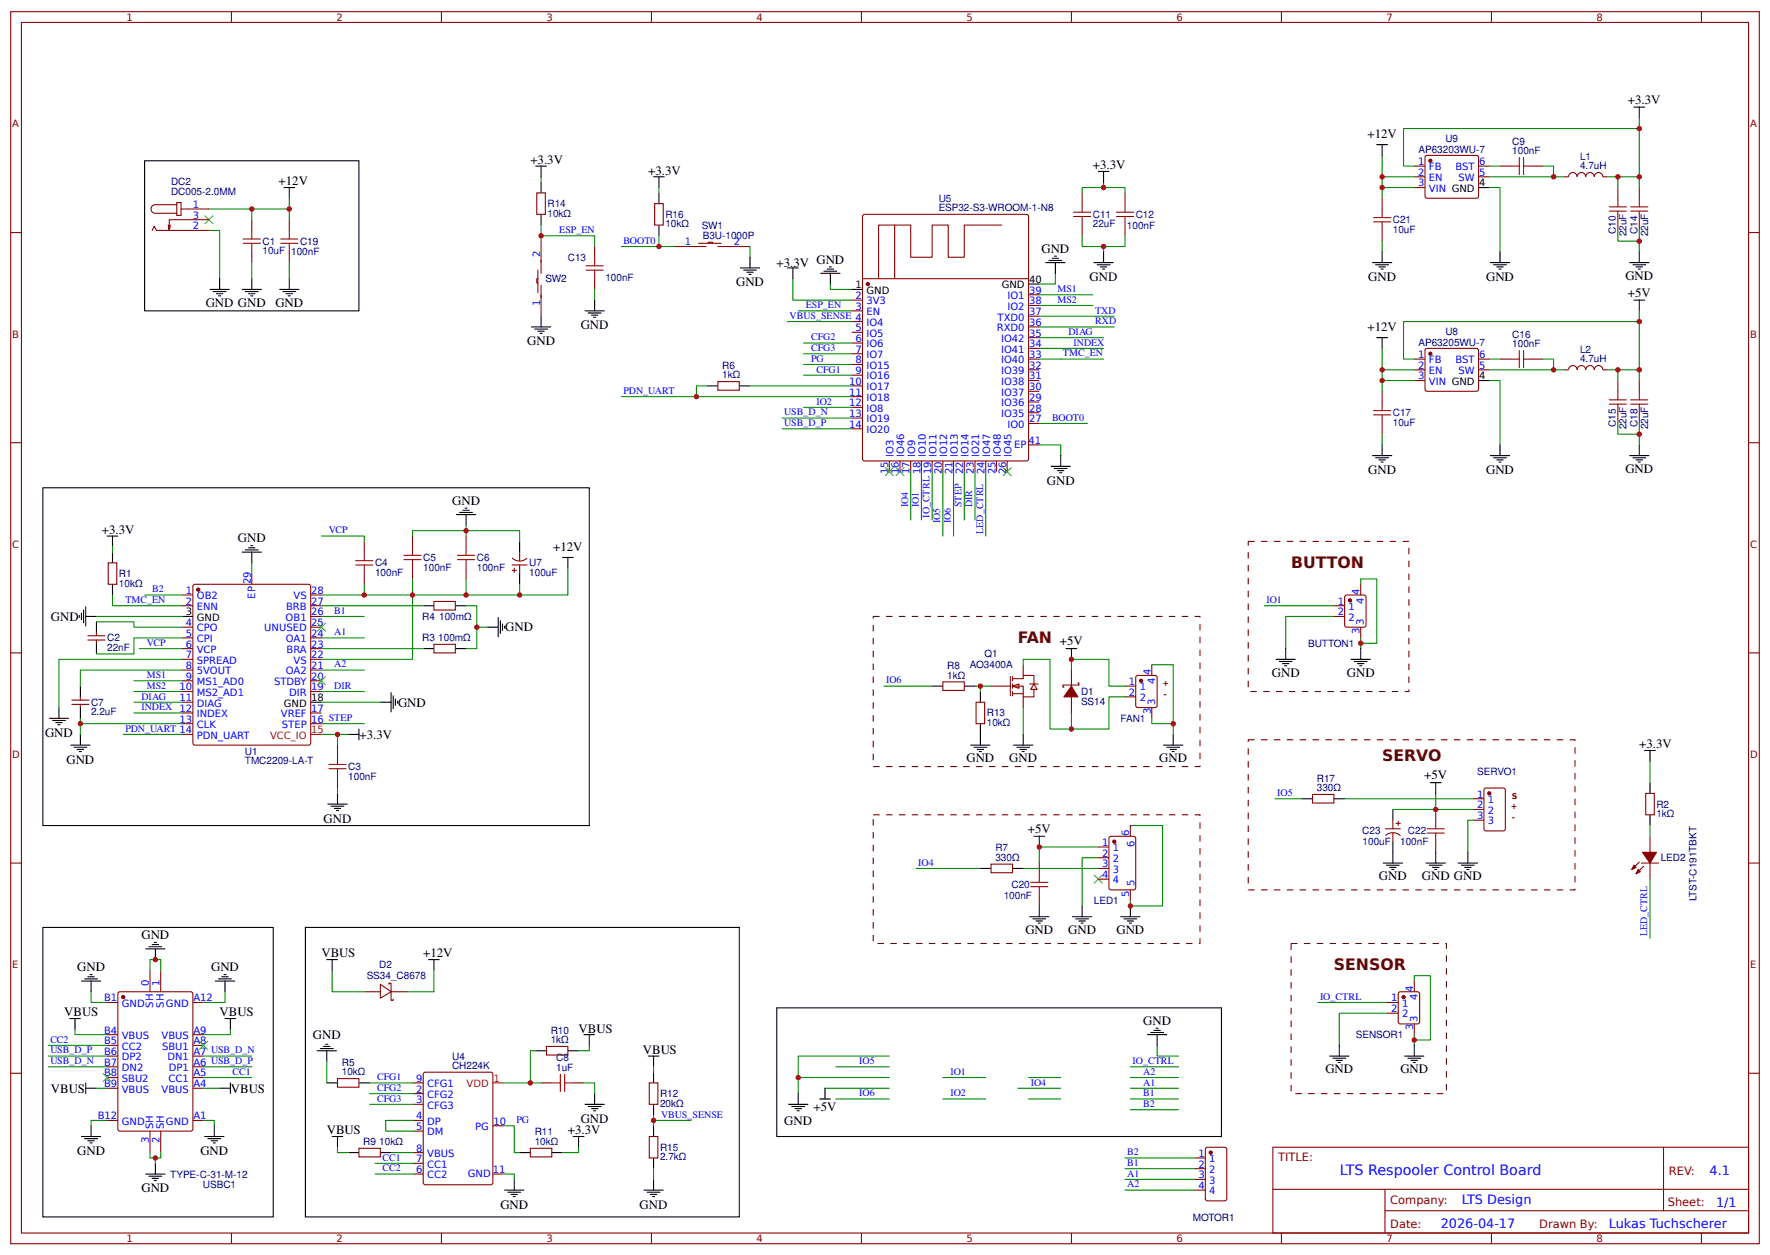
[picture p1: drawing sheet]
<svg xmlns="http://www.w3.org/2000/svg" width="437mm" height="310mm" viewBox="0 0 437 310" stroke-linecap="round" stroke-linejoin="round" font-family="sans-serif">
<g fill="none" stroke="#800" stroke-width=".26">
<path d="M2.6 2.9h431.8v304h-431.8zM5.3 5.5h426.5v298.7h-426.5zM57.1 2.9v2.6M109 2.9v2.6M160.9 2.9v2.6M212.7 2.9v2.6M264.6 2.9v2.6M316.4 2.9v2.6M368.3 2.9v2.6M420.2 2.9v2.6M352 38.6l.4-.3 12.5 .1 .2 .5v9.8l-.5 .2-12.4-.1-.3-.4zM2.6 57.4h2.7"/>
<path d="M37.6 56.9l.5-1.1 .5 1.1h13M42.1 55.5l-.3 1.4M43.7 50h1v3.2h-1zM43.7 50.5h-5.3a1.06 1.06 0 0 0-1.1 1.1 1.06 1.06 0 0 0 1.1 1h5.3M44.7 51.6h6.9M51.6 54.2h-9.8v2.7l-.3-1.4M62.2 54.2v2.7M71.4 54.2v2.7M132.6 47.6h2.1v5.3h-2.1zM133.6 59.5v7.9M161.7 50.2h2.1v5.3h-2.1zM213.1 53.2l.4-.3h40l.4 .3 .1 60-.3 .5h-40.2l-.4-.2z"/>
<path d="M220.9 55.5v13.3M247.4 55.5h-9.3v8h-3.9v-8h-4v8h-5.3v-8h-7.9v13.3M267.2 47.6v2.6M267.2 55.5v2.7M277.8 47.6v2.6M277.8 55.5v2.7M341.3 48.9v2.7M341.3 56.9v2.6M349.2 41h2.7M349.2 43.6h2.7M349.2 46.3h2.7M365.1 41h2.7"/>
<path d="M365.1 43.6h2.7M370.4 41h2.7M378.4 41h2.6M386.3 43.6h1a1.06 1.06 0 0 1 1.1-1 1.06 1.06 0 0 1 1.1 1 1.06 1.06 0 0 1 1-1 1.06 1.06 0 0 1 1.1 1 1.06 1.06 0 0 1 1-1 1.06 1.06 0 0 1 1.1 1 1.06 1.06 0 0 1 1.1-1 1.06 1.06 0 0 1 1 1h1.1M399.5 46.3v2.6M399.5 54.2v2.7M404.8 46.3v2.6M404.8 54.2v2.7M431.8 57.4h2.6M62.2 62.2v2.6M71.4 62.2v2.6M132.8 68.8h-.2v1h.2"/>
<path d="M132.8 66.6v5.6M133.6 70.4v7.6M146.8 60.8v2.7M146.8 68.8v2.6M166.7 60.8h7.7M172.5 60h5.6M174.9 60v-.2h1v.2M177.3 60.8h7.9M210.3 74.1h2.7M210.3 76.7h2.7M210.3 79.3h2.7M213 68.8h41"/>
<path d="M254 78h2.6M254 75.4h2.6M254 72.7h2.6M177.3 94.2h5.3v2.1h-5.3zM210.3 82h2.7M210.3 84.6h2.7M210.3 87.3h2.7M210.3 89.9h2.7M210.3 92.6h2.7M210.3 95.2h2.7M210.3 97.9h2.7M254 99.2h2.6"/>
<path d="M254 96.5h2.6M254 93.9h2.6M254 91.3h2.6M254 88.6h2.6M254 86h2.6M254 83.3h2.6M254 80.7h2.6M341.3 96.5v2.7M349.2 93.9h2.7M349.2 91.3h2.7M349.2 88.6h2.7M352 86.2l.4-.2h12.5l.2 .5v9.8l-.5 .2h-12.4l-.3-.5z"/>
<path d="M365.1 91.3h2.7M365.1 88.6h2.7M370.4 88.6h2.7M378.4 88.6h2.6M386.3 91.3l1-.1a1.06 1.06 0 0 1 1.1-1 1.06 1.06 0 0 1 1.1 1.1 1.06 1.06 0 0 1 1-1.1 1.06 1.06 0 0 1 1.1 1.1 1.06 1.06 0 0 1 1-1.1 1.06 1.06 0 0 1 1.1 1.1 1.06 1.06 0 0 1 1.1-1.1 1.06 1.06 0 0 1 1 1.1h1.1M399.5 93.9v2.6M404.8 93.9v2.6M2.6 109.2h2.7M210.3 100.5h2.7M210.3 103.2h2.7M210.3 105.8h2.7M219.6 113.7v2.7"/>
<path d="M222.2 113.7v2.7M224.9 113.7v2.7M227.5 113.7v2.7M230.2 113.7v2.7M232.8 113.7v2.7M235.5 113.7v2.7M238.1 113.7v2.7M240.8 113.7v2.7M243.4 113.7v2.7M246.1 113.7v2.7M248.7 113.7v2.7M254 104.5h2.6"/>
<path d="M254 101.8h2.6M254 109.8h2.6M341.3 104.5v2.6M399.5 101.8v2.7M404.8 101.8v2.7M431.8 109.2h2.6M26.7 138.9h2.1v5.3h-2.1zM90 133.6v2.6M101.9 132.3v2.6M115.1 132.3v2.6M126.5 137.7a2.65 2.65 0 0 0 3.6 0M126.5 139.4h3.7"/>
<path d="M128.3 136.2v2.2M128.3 139.4v2.1M21.7 157.9h4.2M21.7 156.9h4.2M23.8 156.1v.8M23.8 157.9v.8M45 146.8h2.6M45 149.5h2.6M45 154.8h2.6M45 157.4h2.6M47.9 144.2h28.3l.5 .2v38.9l-.2 .5-28.3 .1-.5-.3-.1-38.9zM62.2 141.5v2.7"/>
<path d="M76.7 146.8h2.7M76.7 149.5h2.7M76.7 154.8h2.7M76.7 157.4h2.7M76.7 152.1h2.7M90 141.5v2.7M101.9 140.2v2.6M107.2 159h5.2v2.1h-5.2zM107.2 148.4h5.2v2.1h-5.2zM115.1 140.2v2.6M126.5 140.7h1M127 140.2v1.1"/>
<path d="M2.6 161.1h2.7M17.7 173.8h4.3M17.7 172.7h4.3M19.8 172v.7M19.8 173.8v.8M45 160h2.6M45 162.7h2.6M45 165.3h2.6M45 168h2.6M45 170.6h2.6M45 173.3h2.6M45 175.9h2.6"/>
<path d="M45 178.6h2.6M76.7 160h2.7M76.7 162.7h2.7M76.7 165.3h2.7M76.7 168h2.7M76.7 170.6h2.7M76.7 175.9h2.7M76.7 178.6h2.7M232.8 168.2h5.3v2.2h-5.3zM241 173.3h2.2v5.3h-2.2zM264.6 165.3v4M264.6 172v3.9"/>
<path d="M266.2 168.5h.2v.5h-3.9v.6h.2M431.8 161.1h2.6M45 181.2h2.6M83.3 183.9v2.6M83.3 191.8v2.6M406.4 195.8h2.1v5.3h-2.1zM2.6 213h2.7M244.7 213.2h5.3v2.1h-5.3zM256.6 213v2.6M271.2 209h2.6M271.2 211.6h2.6M271.2 214.3h2.6"/>
<path d="M271.2 216.9h2.6M273.9 206.6l.5-.3h5.5l.5 .3 .1 12.4-.3 .5-5.8 .1-.5-.3zM279.1 203.7v2.6M279.1 219.6v2.6M404.8 212.7l-1.8 1.9M405.3 213h4.3M405.9 213.8l-1.9 1.8M407.5 206.3v4M407.5 213v3.9M431.8 213h2.6M37 239.4v5.3M39.7 239.4v5.3"/>
<path d="M256.6 220.9v2.6M26.5 247.4h2.6M26.5 255.3h2.6M26.5 257.9h2.6M29.2 245l.4-.3h17.5l.5 .3v33.6l-.2 .4-17.8 .1-.4-.3zM47.6 247.4h2.7M47.6 255.3h2.7M47.6 257.9h2.7M90 244.7h3.9M93.9 242.9l2.7 1.8-2.7 1.6zM96 242.9v-.3h.6v2.1M96.6 244.7v2.1h.5v-.2"/>
<path d="M96.6 244.7h3.9M134.9 258.2h5.3v2.1h-5.3zM342.6 247.4h2.7M342.6 250h2.7M345.4 245l.4-.3h4.2l.5 .3 .1 7.1-.3 .5-4.5 .1-.4-.3zM349.2 242.1v2.6M349.2 252.7v2.6M2.6 264.8h2.7M26.5 260.6h2.6M26.5 263.2h2.6M26.5 265.9h2.6M26.5 268.5h2.6"/>
<path d="M26.5 276.5h2.6M37 279.1v5.3M39.7 279.1v5.3M47.6 260.6h2.7M47.6 263.2h2.7M47.6 265.9h2.7M47.6 268.5h2.7M47.6 276.5h2.7M83.3 266.1h5.3v2.2h-5.3zM101.9 276.5h2.6M101.9 269.8h2.6M101.9 272.5h2.6"/>
<path d="M101.9 279.1h2.6M101.9 267.2h2.6M104.6 264.8l.4-.2h16.2l.4 .2 .1 27-.3 .5h-16.4l-.4-.2zM121.7 277.8h2.7M133.6 267.2h2.7M141.6 267.2h2.6M160.3 267.2h2.2v5.3h-2.2zM431.8 264.8h2.6M88.6 283.3h5.3v2.2h-5.3zM101.9 289.7h2.6M101.9 287h2.6M101.9 284.4h2.6"/>
<path d="M121.7 289.7h2.7M131 283.3h5.3v2.2h-5.3zM160.3 280.4h2.2v5.3h-2.2zM314.3 283.1h117.5v21.1h-117.5zM314.4 293.5h117.3M342 298.8h89.7M342 293.5v10.5M410.8 283.1v15.7M57.1 304.2v2.7M109 304.2v2.7M160.9 304.2v2.7M212.7 304.2v2.7"/>
<path d="M264.6 304.2v2.7M316.4 304.2v2.7M368.3 304.2v2.7M420.2 304.2v2.7"/>
</g>
<g fill="#800" stroke="#800" stroke-width=".26">
<path d="M404.5 214.6l.6 .5-1.1 .5z"/>
<path d="M403.5 213.5l.5 .5-1 .6z"/>
<path d="M405.6 210.3h3.4l-1.5 2.7z"/>
<path d="M264.6 169.3l1.6 2.7h-3.5z"/>
<circle cx="48.9" cy="145.5" r=".4"/>
<circle cx="214.3" cy="70.1" r=".4"/>
<circle cx="30.4" cy="246" r=".4"/>
<circle cx="353.2" cy="39.7" r=".4"/>
<circle cx="353.2" cy="87.3" r=".4"/>
<circle cx="275.2" cy="207.7" r=".4"/>
<circle cx="346.6" cy="246" r=".4"/>
</g>
<g fill="none" stroke="#000" stroke-width=".26">
<path d="M35.7 39.7h52.9v37h-52.9zM340 35.7h2.6M341.3 35.7v2.6M403.5 26.4h2.6M404.8 26.4v2.7M70.1 46.3h2.7M71.4 46.3v2.6M132.3 41h2.6M133.6 41v2.6M133.6 45v2.6M133.6 52.9v2.6M161.4 43.6h2.6"/>
<path d="M162.7 43.6v2.7M162.7 47.6v2.6M162.7 55.5v2.7M271.2 42.3h2.6M272.5 42.3v2.7M365.1 46.3h2.7M51.9 71.4h4.7M52.7 71.9h3.1M53.4 72.5h1.6M54 73h.5M54.2 68.8v2.6M59.8 71.4h4.8"/>
<path d="M60.6 71.9h3.2M61.4 72.5h1.6M61.9 73h.5M62.2 68.8v2.6M69.1 71.4h4.7M69.8 71.9h3.2M70.6 72.5h1.6M71.2 73h.5M71.4 68.8v2.6M133.6 78v2.7M144.5 76.7h4.7M145.3 77.2h3.1"/>
<path d="M146 77.8h1.6M146.6 78.3h.5M146.8 74.1v2.6M182.8 66.1h4.8M183.6 66.6h3.2M184.4 67.2h1.6M184.9 67.7h.6M185.2 63.5v2.6M194.5 66.1h2.6M195.8 66.1v2.7M202.7 67.4h4.7M203.5 66.9h3.1"/>
<path d="M204.3 66.4h1.5M204.8 65.9h.5M205.1 67.4v2.7M210.3 71.4h2.7M254 70.1h2.6M258.2 64.8h4.8M259 64.3h3.2M259.8 63.7h1.6M260.3 63.2h.6M260.6 64.8v2.6M270.1 64.8h4.8M270.9 65.3h3.2"/>
<path d="M271.7 65.9h1.6M272.3 66.4h.5M272.5 62.2v2.6M338.9 64.8h4.8M339.7 65.3h3.2M340.5 65.9h1.6M341 66.4h.6M341.3 62.2v2.6M368 64.8h4.8M368.8 65.3h3.2M369.6 65.9h1.6M370.2 66.4h.5"/>
<path d="M370.4 62.2v2.6M402.4 64.8h4.8M403.2 65.3h3.2M403.5 74.1h2.6M404 65.9h1.6M404.5 66.4h.6M404.8 62.2v2.6M404.8 74.1v2.6M131.2 80.7h4.8M132 81.2h3.2M132.8 81.7h1.6M133.3 82.3h.6"/>
<path d="M174.6 95.2h2.7M182.6 95.2h2.6M340 83.3h2.6M341.3 83.3v2.7M365.1 93.9h2.7M259.6 115.1h4.7M260.3 115.6h3.2M261.1 116.1h1.6M261.7 116.7h.5M261.9 112.4v2.7M338.9 112.4h4.8M339.7 113h3.2"/>
<path d="M340.5 113.5h1.6M341 114h.6M341.3 109.8v2.6M368 112.4h4.8M368.8 113h3.2M369.6 113.5h1.6M370.2 114h.5M370.4 109.8v2.6M402.4 112.4h4.8M403.2 113h3.2M404 113.5h1.6M404.5 114h.6"/>
<path d="M404.8 109.8v2.6M10.6 120.4h134.9v83.3h-134.9zM26.5 132.3h2.6M27.8 132.3v2.6M27.8 136.2v2.7M59.8 136.2h4.8M60.6 135.7h3.2M61.4 135.2h1.6M61.9 134.6h.5M62.2 136.2v2.7M112.7 127h4.8M113.5 126.4h3.2"/>
<path d="M114.3 125.9h1.6M114.8 125.4h.6M115.1 127v2.6M128.3 133.6v2.6M138.9 137.6h2.7M140.2 137.6v2.6M19.6 151.8v.6M20.1 151.3v1.6M20.6 150.5v3.2M21.2 152.1h2.6M21.2 149.7v4.8M23.8 153.4v2.7"/>
<path d="M23.8 158.7v2.7M27.8 144.2v2.6M45 152.1h2.6M104.5 149.5h2.7M112.4 149.5h2.7M120.4 154.8h2.6M123 152.4v4.7M123.6 153.2v3.1M124.1 154v1.5M124.6 154.5v.5M128.3 141.5v2.7M12.2 177.2h4.7"/>
<path d="M13 177.8h3.1M13.8 178.3h1.5M14.3 178.8h.5M14.6 174.6v2.6M19.8 169.3v2.7M19.8 174.6v2.6M76.7 173.3h2.7M88.6 179.9v2.6M93.9 173.3h2.7M96.6 170.9v4.8M97.1 171.7v3.2M97.6 172.5v1.6"/>
<path d="M98.2 173v.5M104.5 160h2.7M112.4 160h2.7M230.2 169.3h2.6M238.1 169.3h2.7M242.1 170.6v2.7M242.1 178.6v5.3M263.3 160h2.6M264.6 160v2.7M17.5 183.9h4.7M18.3 184.4h3.1M19 184.9h1.6"/>
<path d="M19.6 185.4h.5M19.8 181.2v2.7M81 198.4h4.7M81.8 198.9h3.1M82.5 199.5h1.6M83.1 200h.5M83.3 195.8v2.6M86 181.2h2.6M239.7 183.9h4.8M240.5 184.4h3.2M241.3 184.9h1.6M241.8 185.4h.6"/>
<path d="M250.3 183.9h4.8M251.1 184.4h3.2M251.9 184.9h1.6M252.4 185.4h.5M252.7 181.2v2.7M287.3 183.9h4.8M288.1 184.4h3.2M288.9 184.9h1.6M289.5 185.4h.5M289.7 181.2v2.7M406.1 185.2h2.7M407.5 185.2v2.6"/>
<path d="M407.5 193.1v2.7M242.1 214.3h2.6M250 214.3h2.7M255.3 206.3h2.7M256.6 206.3v2.7M407.5 201.1v2.6M10.6 228.8h56.9v71.5h-56.9zM36 234.1h4.7M36.8 233.6h3.2M37.6 233.1h1.6M38.1 232.5h.5M38.4 234.1v2.7"/>
<path d="M75.4 228.8h107.2v71.5h-107.2zM80.7 236.8h2.6M82 236.8v2.6M105.8 236.8h2.7M107.2 236.8v2.6M254.3 226.2h4.7M255.1 226.7h3.1M255.9 227.3h1.5M256.4 227.8h.5M256.6 223.5v2.7M264.8 226.2h4.8M265.6 226.7h3.2"/>
<path d="M266.4 227.3h1.6M267 227.8h.5M267.2 223.5v2.7M276.8 226.2h4.7M277.5 226.7h3.2M278.3 227.3h1.6M278.9 227.8h.5M279.1 223.5v2.7M17.2 251.3h2.6M18.5 251.3v2.7M20.1 242.1h4.8M20.9 241.5h3.2"/>
<path d="M21.7 241h1.6M22.2 240.5h.6M22.5 242.1v2.6M53.2 242.1h4.7M54 241.5h3.1M54.8 241h1.6M55.3 240.5h.5M55.6 242.1v2.6M55.6 251.3h2.6M56.9 251.3v2.7M78.3 259.3h4.8M79.1 258.7h3.2"/>
<path d="M79.9 258.2h1.6M80.4 257.7h.6M80.7 259.3v2.6M132.3 259.3h2.6M140.2 259.3h2.7M144.2 255.3h2.6M145.5 255.3v2.6M191.8 248.7h109.8v31.7h-109.8zM283.4 255.3h4.7M284.2 254.8h3.1M285 254.2h1.5M285.5 253.7h.5"/>
<path d="M285.8 255.3v2.6M330.7 257.9v2.7M349.2 257.9v2.7M21.2 267.2v2.6M21.2 268.5h2.6M22.5 277.8v2.6M52.9 277.8v2.6M54.2 268.5h2.7M56.9 267.2v2.6M80.7 267.2h2.6M88.6 267.2h2.7M144.5 272.5h4.7"/>
<path d="M145.3 273h3.1M146 273.6h1.6M146.6 274.1h.5M146.8 269.8v2.7M160.1 260.6h2.6M161.4 260.6v2.6M161.4 264.6v2.6M161.4 272.5v2.6M161.4 277.8v2.6M194.7 272.5h4.8M195.5 273h3.2M196.3 273.6h1.6"/>
<path d="M196.8 274.1h.6M197.1 269.8v2.7M202.4 271.2h2.7M203.7 268.5v2.7M328.3 260.6h4.8M329.1 261.1h3.2M329.9 261.6h1.6M330.5 262.2h.5M346.9 260.6h4.7M347.7 261.1h3.1M348.5 261.6h1.5M349 262.2h.5"/>
<path d="M20.1 280.4h4.8M20.9 281h3.2M21.7 281.5h1.6M22.2 282h.6M36 289.7h4.7M36.8 290.2h3.2M37.6 290.8h1.6M38.1 291.3h.5M38.4 287v2.7M50.5 280.4h4.8M51.3 281h3.2M52.1 281.5h1.6"/>
<path d="M52.7 282h.5M82 280.4h2.7M83.3 280.4v2.7M86 284.4h2.6M93.9 284.4h2.7M124.6 293.7h4.8M125.4 294.2h3.2M126.2 294.7h1.6M126.7 295.2h.6M127 291v2.7M128.3 284.4h2.7M136.3 284.4h2.6"/>
<path d="M141.6 280.4h2.6M142.9 280.4v2.7M159 293.7h4.8M159.8 294.2h3.2M160.6 294.7h1.6M161.1 295.2h.6M161.4 285.7v2.7M161.4 291v2.7"/>
</g>
<path d="M76.7 181.2h2.7M121.7 267.2h2.7" fill="none" stroke="#f00" stroke-width=".26"/>
<g fill="#000" stroke="#3c3" stroke-width=".26">
<path d="M50.5 53.2l2.2 2.1zM52.7 53.2l-2.2 2.1z"/>
<path d="M218.5 115.3l2.2 2.1zM220.7 115.3l-2.2 2.1z"/>
<path d="M221.2 115.3l2.1 2.1zM223.3 115.3l-2.1 2.1z"/>
<path d="M247.6 115.3l2.2 2.1zM249.8 115.3l-2.2 2.1z"/>
<path d="M78.3 153.7l2.1 2.1zM80.4 153.7l-2.1 2.1z"/>
<path d="M78.3 166.9l2.1 2.1zM80.4 166.9l-2.1 2.1z"/>
<path d="M270.1 215.9l2.2 2.1zM270.1 218l2.2-2.1z"/>
<path d="M49.2 256.9l2.1 2.1zM51.3 256.9l-2.1 2.1z"/>
<path d="M25.4 264.8l2.1 2.1zM27.5 264.8l-2.1 2.1z"/>
</g>
<g fill="none" stroke="#080" stroke-width=".26">
<path d="M341.3 38.3v10.6M404.8 31.7h-58.2v9.3h2.6M404.8 29.1v14.5M51.6 56.9h2.6v11.9M51.6 51.6h19.8v2.6M62.2 51.6v2.6M71.4 48.9v2.7M133.6 58.2h13.2v2.6M133.6 43.6v1.4M133.6 55.5v4M162.7 46.3v1.3M162.7 58.2v2.6"/>
<path d="M267.2 47.6v-1.3h10.6v1.3M267.2 58.2v2.6h10.6v-2.6M272.5 45v1.3M341.3 59.5v2.7M341.3 43.6h7.9M341.3 46.3h7.9M367.8 46.3h2.6v15.9M367.8 43.6h18.5M367.8 41h2.6M381 41h2.6v2.6M396.9 43.6h7.9v2.7M399.5 56.9v2.6h5.3v-2.6"/>
<path d="M399.5 43.6v2.7M404.8 59.5v2.7M62.2 64.8v4M71.4 64.8v4M146.8 71.4v2.7M153.5 60.8h13.2M185.2 60.8v2.7M194.5 79.3h15.8M195.8 68.8v5.3h14.5M197.1 76.7h13.2M205.1 70.1v1.3h5.2M256.6 75.4h13.3"/>
<path d="M256.6 72.7h13.3M256.6 78h18.6M260.6 67.4v2.7h-4M272.5 60.8v1.4M404.8 79.3h-58.2v9.3h2.6M404.8 76.7v14.6M153.5 97.9h18.5M174.6 95.2h-2.6v2.7h38.3M185.2 95.2h25.1M198.4 84.6h11.9M198.4 87.3h11.9M198.4 92.6h11.9"/>
<path d="M198.4 89.9h11.9M256.6 80.7h18.6M256.6 88.6h15.9M256.6 86h15.9M256.6 83.3h15.9M341.3 91.3h7.9M341.3 86v10.5M341.3 93.9h7.9M367.8 93.9h2.6v15.9M367.8 88.6h2.6M367.8 91.3h18.5M381 88.6h2.6v2.7"/>
<path d="M396.9 91.3h7.9v2.6M399.5 91.3v2.6M193.1 105.8h17.2M193.1 103.2h17.2M198.4 100.5h11.9M224.9 116.4v11.9M227.5 116.4v11.9M230.2 116.4v11.9M232.8 116.4v15.9M235.5 116.4v15.9M238.1 116.4v11.9M240.8 116.4v11.9"/>
<path d="M243.4 116.4v15.9M256.6 109.8h5.3v2.6M256.6 104.5h12M341.3 107.1v2.7M399.5 104.5v2.6h5.3v-2.6M404.8 107.1v2.7M27.8 134.9v1.3M62.2 138.9v2.6M79.4 132.3h10.6v1.3M101.9 132.3v-1.4h26.4v2.7M115.1 129.6v2.7M23.8 153.4h9.3v1.4h11.9"/>
<path d="M23.8 152.1h21.2M27.8 146.8v2.7h17.2M35.7 146.8h9.3M45 157.4h-11.9v4h-9.3M79.4 146.8h22.5v15.9h-22.5M79.4 152.1h10.6M79.4 157.4h10.6M79.4 149.5h25.1M90 144.2v2.6M101.9 142.8v4h13.2v-4M115.1 149.5h2.6v10.5h-2.6M117.7 154.8h2.7"/>
<path d="M128.3 144.2v2.6h-13.2M140.2 140.2v6.6h-11.9M19.8 177.2v1.4M33.1 170.6h11.9M33.1 168h11.9M33.1 173.3h11.9M33.1 175.9h11.9M34.4 160h10.6M45 178.6h-25.2v2.6M45 165.3h-25.2v4M45 162.7h-30.4v11.9M79.4 178.6h10.6"/>
<path d="M79.4 170.6h10.6M79.4 173.3h14.5M79.4 160h25.1M79.4 165.3h10.6M218.3 169.3h11.9M240.8 169.3h1.3M244.7 169.3h-2.6v1.3M252.7 164v-1.3h6.6v17.2h5.3M252.7 174.6v6.6M264.6 165.3v-2.6h9.2v6.6h4M277.8 172h-4v7.9h-9.2v-4M284.4 177.2v1.4h5.3"/>
<path d="M284.4 164h5.3v17.2M30.4 181.2h14.6M79.4 181.2h6.6M83.3 181.2v2.7M83.3 194.4v1.4M407.5 187.8v5.3M226.2 214.3h15.9M252.7 214.3h18.5M271.2 211.6h-4v11.9M271.2 209h-14.6v4M279.1 203.7h8v19.8h-8v-1.3M407.5 203.7v2.6"/>
<path d="M407.5 216.9v14.6M37 239.4v-2.6h2.7v2.6M82 239.4v5.3h8M107.2 239.4v5.3h-6.7M11.9 257.9h14.6M18.5 254v1.3h8M22.5 244.7v2.7h4M55.6 244.7v2.7h-5.3M56.9 254v1.3h-6.6M132.3 259.3h-1.3v7.9M145.5 257.9v1.4h-2.6M285.8 257.9v2.7h5.2"/>
<path d="M325.4 247.4h17.2M342.6 250h-11.9v7.9M349.2 242.1v-1.4h4v15.9h-4M349.2 255.3v2.6M11.9 260.6h14.6M11.9 263.2h14.6M23.8 268.5h2.7M26.5 276.5h-4v1.3M50.3 276.5h2.6v1.3M50.3 268.5h3.9M50.3 265.9h11.9M50.3 260.6h11.9"/>
<path d="M50.3 263.2h11.9M80.7 261.9v5.3M91.3 267.2h10.6M91.3 269.8h10.6M91.3 272.5h10.6M101.9 276.5h-6.7v2.6h6.7M124.4 277.8h2.6v6.6h1.3M124.4 267.2h9.2M144.2 267.2h2.6v2.6M161.4 263.2v1.4M161.4 275.1v2.7M161.4 276.5h9.3"/>
<path d="M197.1 265.9h22.5M203.7 268.5h15.9M206.4 271.2h13.2M206.4 263.2h13.2M219.6 260.6h-22.5v9.2M232.8 271.2h10.6M232.8 265.9h10.6M251.4 268.5h10.5M254 271.2h7.9M254 265.9h7.9M279.1 273.8h11.9M279.1 271.2h11.9"/>
<path d="M279.1 268.5h11.9M279.1 265.9h11.9M279.1 263.2h11.9M37 284.4v1.3h2.7v-1.3M38.4 285.7v1.3M83.3 283.1v1.3h2.7M92.6 287h9.3M92.6 289.7h9.3M96.6 284.4h5.3M124.4 289.7h2.6v1.3M142.9 283.1v1.3h-4M161.4 288.4v2.6"/>
</g>
<g fill="none" stroke="#a00000" stroke-width=".26">
<path d="M375.2 38.9v4.2M376.2 38.9v4.2M60.1 59h4.2M62.2 56.9v2.1M69.3 59h4.3M71.4 56.9v2.1M265.1 53.4h4.2M265.1 52.4h4.2M267.2 50.2v2.2M267.2 53.4v2.1M275.7 53.4h4.2M275.7 52.4h4.2"/>
<path d="M277.8 50.2v2.2M277.8 53.4v2.1M339.2 54.7h4.2M339.2 53.7h4.2M341.3 51.6v2.1M341.3 54.7v2.2M373.1 41h2.1M376.2 41h2.2M397.4 52.1h4.2M397.4 51h4.2M399.5 48.9v2.1M399.5 52.1v2.1"/>
<path d="M402.7 52.1h4.2M402.7 51h4.2M404.8 48.9v2.1M404.8 52.1v2.1M60.1 60h4.2M62.2 60v2.2M69.3 60h4.3M71.4 60v2.2M144.7 66.6h4.3M144.7 65.6h4.3M146.8 63.5v2.1M146.8 66.6v2.2"/>
<path d="M341.3 99.2v2.1M373.1 88.6h2.1M375.2 86.5v4.2M376.2 86.5v4.2M376.2 88.6h2.2M397.4 98.7h4.2M397.4 99.7h4.2M399.5 96.5v2.2M399.5 99.7v2.1M402.7 98.7h4.2M402.7 99.7h4.2M404.8 96.5v2.2"/>
<path d="M404.8 99.7v2.1M339.2 102.4h4.2M339.2 101.3h4.2M341.3 102.4v2.1M87.8 139.4h4.3M87.8 138.4h4.3M90 136.2v2.2M90 139.4v2.1M99.7 138.1h4.3M99.7 137h4.3M101.9 134.9v2.1M101.9 138.1v2.1"/>
<path d="M113 138.1h4.2M113 137h4.2M115.1 134.9v2.1M115.1 138.1v2.1M81.2 189.7h4.3M81.2 188.6h4.3M83.3 186.5v2.1M83.3 189.7v2.1M254.5 217.7h4.3M254.5 218.8h4.3M256.6 215.6v2.1M256.6 218.8v2.1"/>
<path d="M136.3 267.2h2.1M138.4 265.1v4.2M139.4 267.2h2.2M139.4 265.1v4.2"/>
</g>
<path d="M215.6 152.1h80.7v37.1h-80.7zM215.6 201.1h80.7v31.7h-80.7zM318.8 232.8h38.4v37h-38.4z" fill="none" stroke="#600" stroke-width=".26" stroke-dasharray="1.6 1.6" stroke-linecap="butt"/>
<g fill="#fefefe" stroke="#800" stroke-width=".26">
<path d="M250 169.3l1.6-.5v1z"/>
<path d="M255.3 168.8l.8 1.3h-1.6z"/>
</g>
<g fill="none" stroke="#800" stroke-width=".26">
<path d="M329.4 149.5h2.7M329.4 152.1h2.7M332.1 147.1l.5-.3h4.2l.5 .3v7.1l-.2 .5-4.5 .1-.5-.3zM336 144.2v2.6M336 154.8v2.6M244.7 169.3h4.8M249.5 166.9v4.8M250 167.5h2.7v-.8h2.6v2.1M250 169.3h2.7v2.7h2.6v-1.9M250 171.2h2.7M250 166.9v1.1M250 168.8v1"/>
<path d="M250 170.6v1.1M252.7 164v2.7M252.7 172v2.6M254.3 168.8h2.1M277.8 169.3h2.7M277.8 172h2.7M280.5 166.9l.5-.2h4.2l.5 .2 .1 7.2-.3 .4-4.5 .1-.5-.3zM284.4 164v2.7M284.4 174.6v2.6M324.1 196h5.3v2.1h-5.3zM354.5 199.7v2.7M363.8 197.1h2.6"/>
<path d="M363.8 199.7h2.6M366.7 194.5l4.5-.1 .5 .3v9.8l-.2 .5h-4.5l-.5-.2-.1-9.8zM342.1 204.5h3.7M342.1 206.2a2.65 2.65 0 0 1 3.7 0M344 202.4v2.1M344 205.6v2.1M344.8 203.2h1M345.3 202.6v1.1M354.5 207.7v2.6M363.8 202.4h2.6M295 285.7h2.7M295 288.4h2.7"/>
<path d="M295 291h2.7M295 293.7h2.7M297.7 283.3l.5-.2h4.2l.5 .2v12.5l-.2 .4-4.5 .1-.5-.3z"/>
</g>
<g fill="#800" stroke="#800" stroke-width=".26">
<circle cx="281.8" cy="168" r=".4"/>
<circle cx="299" cy="284.4" r=".4"/>
<circle cx="367.8" cy="195.8" r=".4"/>
<circle cx="333.4" cy="148.1" r=".4"/>
</g>
<g fill="none" stroke="#080" stroke-width=".26">
<path d="M312.2 149.5h17.2M329.4 152.1h-11.9v7.9M336 144.2v-1.4h4v15.9h-4M336 157.4v2.6M314.9 197.1h6.6M332.1 197.1h31.7M344 199.7h10.5M354.5 195.8v3.9h9.3M363.8 202.4h-1.3v7.9M277.8 293.7h17.2M277.8 291h17.2M277.8 288.4h17.2"/>
<path d="M277.8 285.7h17.2"/>
</g>
<g fill="none" stroke="#000" stroke-width=".26">
<path d="M315.1 162.7h4.8M315.9 163.2h3.2M316.7 163.8h1.6M317.2 164.3h.6M317.5 160v2.7M333.6 162.7h4.8M334.4 163.2h3.2M335.2 163.8h1.6M335.8 164.3h.5M336 160v2.7M321.5 197.1h2.6M329.4 197.1h2.7"/>
<path d="M344 199.7v2.7M353.2 193.1h2.7M354.5 193.1v2.7M341.6 213h4.7M342.4 213.5h3.1M343.2 214h1.6M343.7 214.6h.5M344 207.7v5.3M352.2 213h4.7M353 213.5h3.1M353.7 214h1.6M354.3 214.6h.5"/>
<path d="M354.5 210.3v2.7M360.1 213h4.8M360.9 213.5h3.2M361.7 214h1.6M362.2 214.6h.5M362.5 210.3v2.7"/>
</g>
<path d="M352.4 204.5h4.3M352.4 205.6h4.3M354.5 202.4v2.1M354.5 205.6v2.1" fill="none" stroke="#a00000" stroke-width=".26"/>
<path d="M308.2 133.6h39.7v37h-39.7zM308.2 182.5h80.7v37.1h-80.7z" fill="none" stroke="#600" stroke-width=".26" stroke-dasharray="1.6 1.6" stroke-linecap="butt"/>
<g fill="#c00">
<circle cx="133.6" cy="58.2" r=".66"/>
<circle cx="272.5" cy="46.3" r=".66"/>
<circle cx="272.5" cy="60.8" r=".66"/>
<circle cx="90" cy="146.8" r=".66"/>
<circle cx="117.7" cy="154.8" r=".66"/>
<circle cx="101.9" cy="146.8" r=".66"/>
<circle cx="115.1" cy="146.8" r=".66"/>
<circle cx="115.1" cy="130.9" r=".66"/>
<circle cx="128.3" cy="146.8" r=".66"/>
<circle cx="19.8" cy="178.6" r=".66"/>
<circle cx="38.4" cy="236.8" r=".66"/>
<circle cx="38.4" cy="285.7" r=".66"/>
<circle cx="131" cy="267.2" r=".66"/>
<circle cx="161.4" cy="276.5" r=".66"/>
<circle cx="162.7" cy="60.8" r=".66"/>
<circle cx="197.1" cy="265.9" r=".66"/>
<circle cx="383.6" cy="91.3" r=".66"/>
<circle cx="399.5" cy="91.3" r=".66"/>
<circle cx="404.8" cy="107.1" r=".66"/>
<circle cx="341.3" cy="93.9" r=".66"/>
<circle cx="341.3" cy="91.3" r=".66"/>
<circle cx="341.3" cy="43.6" r=".66"/>
<circle cx="341.3" cy="46.3" r=".66"/>
<circle cx="404.8" cy="59.5" r=".66"/>
<circle cx="399.5" cy="43.6" r=".66"/>
<circle cx="383.6" cy="43.6" r=".66"/>
<circle cx="71.4" cy="51.6" r=".66"/>
<circle cx="62.2" cy="51.6" r=".66"/>
<circle cx="172" cy="97.9" r=".66"/>
<circle cx="83.3" cy="181.2" r=".66"/>
<circle cx="404.8" cy="79.3" r=".66"/>
<circle cx="404.8" cy="91.3" r=".66"/>
<circle cx="404.8" cy="43.6" r=".66"/>
<circle cx="404.8" cy="31.7" r=".66"/>
<circle cx="256.6" cy="209" r=".66"/>
<circle cx="279.1" cy="223.5" r=".66"/>
<circle cx="349.3" cy="256.6" r=".66"/>
<circle cx="242.1" cy="169.3" r=".66"/>
<circle cx="264.6" cy="179.9" r=".66"/>
<circle cx="264.6" cy="162.7" r=".66"/>
<circle cx="289.7" cy="178.6" r=".66"/>
<circle cx="354.5" cy="199.7" r=".66"/>
<circle cx="336" cy="158.7" r=".66"/>
</g>
<g font-size="3.9" fill="#600">
<text x="318.8" y="140.2">BUTTON</text>
<text x="251.4" y="158.7">FAN</text>
<text x="341.3" y="187.8">SERVO</text>
<text x="329.4" y="239.4">SENSOR</text>
</g>
<text font-size="3.5" fill="#00f" x="330.9" y="289.8">LTS Respooler Control Board</text>
<g font-size="3.2">
<text x="402" y="25.6">+3.3V</text>
<text x="337.7" y="34.1">+12V</text>
<text x="131" y="40.5">+3.3V</text>
<text x="269.9" y="41.8">+3.3V</text>
<text x="68.8" y="45.7">+12V</text>
<text x="160.1" y="43.1">+3.3V</text>
<text x="191.8" y="65.9">+3.3V</text>
<text x="201.6" y="65.1">GND</text>
<text x="257.2" y="62.4">GND</text>
<text x="181.8" y="70.6">GND</text>
<text x="269.1" y="69.3">GND</text>
<text x="337.9" y="69.3">GND</text>
<text x="367" y="69.3">GND</text>
<text x="401.4" y="69">GND</text>
<text x="50.8" y="75.6">GND GND</text>
<text x="68" y="75.6">GND</text>
<text x="402" y="73.2">+5V</text>
<text x="143.4" y="81.2">GND</text>
<text x="337.7" y="81.7">+12V</text>
<text x="130.2" y="85.2">GND</text>
<text x="258.5" y="119.6">GND</text>
<text x="337.9" y="116.9">GND</text>
<text x="367" y="116.9">GND</text>
<text x="401.4" y="116.7">GND</text>
<text x="111.7" y="124.6">GND</text>
<text x="25.1" y="131.7">+3.3V</text>
<text x="58.7" y="133.8">GND</text>
<text x="136.6" y="136">+12V</text>
<text x="12.6" y="153.2">GND</text>
<text x="124.8" y="155.8">GND</text>
<text x="261.7" y="159.2">+5V</text>
<text x="314.1" y="166.9">GND</text>
<text x="332.6" y="166.9">GND</text>
<text x="98.3" y="174.4">GND</text>
<text x="11.1" y="181.8">GND</text>
<text x="88.8" y="182.3">+3.3V</text>
<text x="404.8" y="184.7">+3.3V</text>
<text x="16.4" y="188.4">GND</text>
<text x="238.7" y="188.1">GND</text>
<text x="249.2" y="188.1">GND</text>
<text x="286.3" y="188.1">GND</text>
<text x="351.7" y="192.3">+5V</text>
<text x="79.9" y="203">GND</text>
<text x="253.8" y="205.5">+5V</text>
<text x="340.5" y="217.2">GND</text>
<text x="351.1" y="217.2">GND GND</text>
<text x="34.9" y="231.7">GND</text>
<text x="253.2" y="230.4">GND</text>
<text x="263.8" y="230.4">GND</text>
<text x="275.7" y="230.4">GND</text>
<text x="19" y="239.7">GND</text>
<text x="52.1" y="239.7">GND</text>
<text x="79.4" y="236.2">VBUS</text>
<text x="104.5" y="236.2">+12V</text>
<text x="15.9" y="250.8">VBUS</text>
<text x="54.2" y="250.8">VBUS</text>
<text x="77.3" y="256.4">GND</text>
<text x="142.9" y="254.8">VBUS</text>
<text x="282.3" y="252.9">GND</text>
<text x="158.7" y="260.1">VBUS</text>
<text x="12.6" y="269.6">VBUS</text>
<text x="57" y="269.6">VBUS</text>
<text x="327.3" y="264.8">GND</text>
<text x="345.8" y="264.8">GND</text>
<text x="200.9" y="274.1">+5V</text>
<text x="80.7" y="279.9">VBUS</text>
<text x="140.2" y="279.9">+3.3V</text>
<text x="143.4" y="277.1">GND</text>
<text x="193.7" y="277.5">GND</text>
<text x="19" y="284.9">GND</text>
<text x="49.5" y="284.9">GND</text>
<text x="34.9" y="294.2">GND</text>
<text x="123.6" y="298.2">GND</text>
<text x="158" y="298.2">GND</text>
</g>
<g font-size="3.2" fill="#00f">
<text x="422.2" y="290">4.1</text>
<text x="361" y="297.2">LTS Design</text>
<text x="423.8" y="297.8">1/1</text>
<text x="355.8" y="303">2026-04-17</text>
<text x="397.3" y="303">Lukas Tuchscherer</text>
</g>
<g font-size="2.8" fill="#800">
<text x="315.6" y="286.5">TITLE:</text>
<text x="412.1" y="290">REV:</text>
<text x="343.3" y="297.2">Company:</text>
<text x="411.9" y="297.6">Sheet:</text>
<text x="343.3" y="302.9">Date:</text>
<text x="380.1" y="303">Drawn By:</text>
</g>
<g font-size="2.5" fill="#800">
<text x="31.2" y="5.1">1</text>
<text x="83.1" y="5.1">2</text>
<text x="134.9" y="5.1">3</text>
<text x="186.8" y="5.1">4</text>
<text x="238.7" y="5.1">5</text>
<text x="290.5" y="5.1">6</text>
<text x="342.4" y="5.1">7</text>
<text x="394.2" y="5.1">8</text>
<text x="3" y="31.5">A</text>
<text x="432.2" y="31.5">A</text>
<text x="3" y="83.3">B</text>
<text x="432.2" y="83.3">B</text>
<text x="3" y="135.2">C</text>
<text x="432.2" y="135.2">C</text>
<text x="3" y="187">D</text>
<text x="432.2" y="187">D</text>
<text x="3" y="238.9">E</text>
<text x="432.2" y="238.9">E</text>
<text x="31.2" y="306.5">1</text>
<text x="83.1" y="306.5">2</text>
<text x="134.9" y="306.5">3</text>
<text x="186.8" y="306.5">4</text>
<text x="238.7" y="306.5">5</text>
<text x="290.5" y="306.5">6</text>
<text x="342.4" y="306.5">7</text>
<text x="394.2" y="306.5">8</text>
</g>
<g font-size="2.5" fill="#000080">
<text x="356.9" y="35.1">U9</text>
<text x="373.4" y="35.7">C9</text>
<text x="350.3" y="37.9">AP63203WU-7</text>
<text x="373.4" y="38.1">100nF</text>
<text x="390.2" y="41.8">4.7uH</text>
<text x="390.2" y="39.5">L1</text>
<text x="42.2" y="45.6">DC2</text>
<text x="42.2" y="48">DC005-2.0MM</text>
<text x="135.2" y="53.5">10kΩ</text>
<text x="135.2" y="51.1">R14</text>
<text x="164.3" y="53.8">R16</text>
<text x="231.8" y="52.1">ESP32-S3-WROOM-1-N8</text>
<text x="231.8" y="49.9">U5</text>
<text x="269.9" y="53.8">C11</text>
<text x="280.5" y="53.8">C12</text>
<text x="164.3" y="56.1">10kΩ</text>
<text x="173.3" y="56.6">SW1</text>
<text x="173.5" y="59">B3U-1000P</text>
<text x="269.9" y="56.1">22uF</text>
<text x="278.3" y="56.4">100nF</text>
<text x="344" y="57.4">10uF</text>
<text x="344" y="55.1">C21</text>
<text x="399" y="57.8" transform="rotate(-90 399 57.8)">C10</text>
<text x="401.7" y="58.3" transform="rotate(-90 401.7 58.3)">22uF</text>
<text x="404.3" y="57.8" transform="rotate(-90 404.3 57.8)">C14</text>
<text x="407" y="58.4" transform="rotate(-90 407 58.4)">22uF</text>
<text x="64.8" y="62.7">10uF</text>
<text x="64.8" y="60.4">C1</text>
<text x="71.9" y="63">100nF</text>
<text x="74.1" y="60.4">C19</text>
<text x="140.2" y="64.4">C13</text>
<text x="134.7" y="69.6">SW2</text>
<text x="149.5" y="69.3">100nF</text>
<text x="356.9" y="82.7">U8</text>
<text x="373.4" y="83.3">C16</text>
<text x="350.3" y="85.5">AP63205WU-7</text>
<text x="373.4" y="85.7">100nF</text>
<text x="390.2" y="89.4">4.7uH</text>
<text x="390.2" y="87.1">L2</text>
<text x="178.3" y="93.4">1kΩ</text>
<text x="178.3" y="91">R6</text>
<text x="344" y="105.1">10uF</text>
<text x="344" y="102.7">C17</text>
<text x="399" y="105.4" transform="rotate(-90 399 105.4)">C15</text>
<text x="401.7" y="106" transform="rotate(-90 401.7 106)">22uF</text>
<text x="404.3" y="105.4" transform="rotate(-90 404.3 105.4)">C18</text>
<text x="407" y="106" transform="rotate(-90 407 106)">22uF</text>
<text x="29.4" y="142.4">R1</text>
<text x="92.6" y="142.1">100nF</text>
<text x="92.6" y="139.8">C4</text>
<text x="104.5" y="140.8">100nF</text>
<text x="104.5" y="138.4">C5</text>
<text x="117.7" y="140.8">100nF</text>
<text x="117.7" y="138.4">C6</text>
<text x="130.7" y="142.2">100uF</text>
<text x="130.7" y="139.7">U7</text>
<text x="29.4" y="144.8">10kΩ</text>
<text x="104.3" y="153">R4</text>
<text x="108.4" y="153">100mΩ</text>
<text x="26.5" y="160.6">22nF</text>
<text x="26.5" y="158.3">C2</text>
<text x="104.3" y="158.3">R3</text>
<text x="108.2" y="158.2">100mΩ</text>
<text x="323" y="159.6">BUTTON1</text>
<text x="233.9" y="167.5">1kΩ</text>
<text x="233.9" y="165.1">R8</text>
<text x="239.5" y="164.9">AO3400A</text>
<text x="243.1" y="162.2">Q1</text>
<text x="267" y="173.9">SS14</text>
<text x="267" y="171.5">D1</text>
<text x="22.5" y="176.5">2.2uF</text>
<text x="22.5" y="174.1">C7</text>
<text x="243.7" y="179.2">10kΩ</text>
<text x="243.7" y="176.8">R13</text>
<text x="276.7" y="178.1">FAN1</text>
<text x="60.5" y="188.5">TMC2209-LA-T</text>
<text x="60.5" y="186.2">U1</text>
<text x="86" y="190">C3</text>
<text x="364.8" y="191.3">SERVO1</text>
<text x="86" y="192.4">100nF</text>
<text x="325.2" y="195.2">330Ω</text>
<text x="325.2" y="192.9">R17</text>
<text x="409" y="201.7">1kΩ</text>
<text x="409" y="199.3">R2</text>
<text x="336.4" y="205.9">C23</text>
<text x="336.5" y="208.5">100uF</text>
<text x="345.7" y="208.5">100nF</text>
<text x="347.7" y="205.9">C22</text>
<text x="245.8" y="212.4">330Ω</text>
<text x="245.8" y="210.1">R7</text>
<text x="410.1" y="212.5">LED2</text>
<text x="247.9" y="221.7">100nF</text>
<text x="249.8" y="219.1">C20</text>
<text x="270.1" y="223.1">LED1</text>
<text x="418.9" y="222.4" transform="rotate(-90 418.9 222.4)">LTST-C191TBKT</text>
<text x="93.7" y="239">D2</text>
<text x="90.6" y="241.5">SS34_C8678</text>
<text x="136" y="257.4">1kΩ</text>
<text x="136" y="255">R10</text>
<text x="334.8" y="256.2">SENSOR1</text>
<text x="84.4" y="263">R5</text>
<text x="111.7" y="263.7">CH224K</text>
<text x="111.7" y="261.5">U4</text>
<text x="137.3" y="261.9">C8</text>
<text x="84.4" y="265.4">10kΩ</text>
<text x="137.3" y="264.3">1uF</text>
<text x="163" y="273.1">20kΩ</text>
<text x="163" y="270.7">R12</text>
<text x="132" y="280.2">R11</text>
<text x="89.7" y="282.6">R9</text>
<text x="93.7" y="282.6">10kΩ</text>
<text x="132" y="282.5">10kΩ</text>
<text x="163" y="286.3">2.7kΩ</text>
<text x="163" y="283.9">R15</text>
<text x="42.1" y="290.6">TYPE-C-31-M-12</text>
<text x="50.1" y="293.2">USBC1</text>
<text x="294.5" y="301.2">MOTOR1</text>
</g>
<g font-size="2.5" fill="#00f">
<text x="350.2" y="40.7">1</text>
<text x="365.3" y="40.7">6</text>
<text x="350.2" y="43.4">2</text>
<text x="350.2" y="46">3</text>
<text x="352.9" y="42">FB</text>
<text x="352.9" y="44.7">EN</text>
<text x="352.9" y="47.3">VIN GND</text>
<text x="359.4" y="42">BST</text>
<text x="360.1" y="44.7">SW</text>
<text x="365.3" y="43.4">5</text>
<text x="47.6" y="53.9">3</text>
<text x="47.6" y="51.3">1</text>
<text x="47.6" y="56.6">2</text>
<text x="138.1" y="57.5">ESP_EN</text>
<text x="133.3" y="63.5" transform="rotate(-90 133.3 63.5)">2</text>
<text x="154" y="60.2">BOOT0</text>
<text x="169.1" y="60.6">1</text>
<text x="181.2" y="60.6">2</text>
<text x="133.3" y="75.6" transform="rotate(-90 133.3 75.6)">1</text>
<text x="199" y="76">ESP_EN</text>
<text x="211.3" y="73.8">2</text>
<text x="211.3" y="76.4">3</text>
<text x="214" y="75.1">3V3</text>
<text x="214" y="77.8">EN</text>
<text x="248.8" y="76.4">IO2</text>
<text x="248.8" y="73.8">IO1</text>
<text x="254.1" y="77.8">37</text>
<text x="254.1" y="75.1">38</text>
<text x="254.1" y="72.5">39</text>
<text x="261.1" y="74.7">MS2</text>
<text x="261.1" y="72.1">MS1</text>
<text x="270.4" y="77.4">TXD</text>
<text x="195" y="78.7">VBUS_SENSE 4</text>
<text x="200.3" y="84">CFG2</text>
<text x="211.3" y="81.7">5</text>
<text x="214" y="80.4">IO4</text>
<text x="214" y="83.1">IO5</text>
<text x="246.1" y="81.7">RXD0</text>
<text x="246.3" y="79.1">TXD0</text>
<text x="254.1" y="83.1">35</text>
<text x="254.1" y="80.4">36</text>
<text x="263.8" y="82.6">DIAG</text>
<text x="270.4" y="80">RXD</text>
<text x="200.3" y="86.6">CFG3</text>
<text x="200.3" y="89.3">PG</text>
<text x="211.3" y="84.4">6</text>
<text x="211.3" y="87">7</text>
<text x="211.3" y="89.7">8</text>
<text x="214" y="85.7">IO6</text>
<text x="214" y="88.3">IO7</text>
<text x="247.2" y="89.7">IO40</text>
<text x="247.2" y="87">IO41</text>
<text x="247.2" y="84.4">IO42</text>
<text x="254.1" y="88.3">33</text>
<text x="254.1" y="85.7">34</text>
<text x="262.5" y="87.9">TMC_EN</text>
<text x="265.1" y="85.3">INDEX</text>
<text x="350.2" y="88.3">1</text>
<text x="352.9" y="89.7">FB</text>
<text x="359.4" y="89.7">BST</text>
<text x="365.3" y="88.3">6</text>
<text x="201.6" y="91.9">CFG1</text>
<text x="209.7" y="95">10</text>
<text x="211.3" y="92.3">9</text>
<text x="214" y="91">IO15</text>
<text x="214" y="93.6">IO16</text>
<text x="247.2" y="95">IO38</text>
<text x="247.2" y="92.3">IO39</text>
<text x="254.1" y="93.6">31</text>
<text x="254.1" y="91">32</text>
<text x="350.2" y="91">2</text>
<text x="350.2" y="93.6">3</text>
<text x="352.9" y="92.3">EN</text>
<text x="352.9" y="95">VIN GND</text>
<text x="360.1" y="92.3">SW</text>
<text x="365.3" y="91">5</text>
<text x="154" y="97.2">PDN_UART</text>
<text x="201.6" y="99.9">IO2</text>
<text x="209.7" y="97.6">11</text>
<text x="209.7" y="100.3">12</text>
<text x="214" y="96.3">IO17</text>
<text x="214" y="98.9">IO18</text>
<text x="214" y="101.6">IO8</text>
<text x="247.2" y="100.3">IO36</text>
<text x="247.2" y="97.6">IO37</text>
<text x="254.1" y="101.6">28</text>
<text x="254.1" y="98.9">29</text>
<text x="254.1" y="96.3">30</text>
<text x="193.7" y="105.1">USB_D_P</text>
<text x="193.7" y="102.5">USB_D_N</text>
<text x="209.7" y="102.9">13</text>
<text x="209.7" y="105.5">14</text>
<text x="214" y="104.2">IO19</text>
<text x="214" y="106.9">IO20</text>
<text x="247.2" y="102.9">IO35</text>
<text x="248.8" y="105.5">IO0</text>
<text x="254.1" y="104.2">27</text>
<text x="259.8" y="103.8">BOOT0</text>
<text x="220.7" y="112.8" transform="rotate(-90 220.7 112.8)">IO3</text>
<text x="223.3" y="112.8" transform="rotate(-90 223.3 112.8)">IO46</text>
<text x="226" y="112.8" transform="rotate(-90 226 112.8)">IO9</text>
<text x="228.6" y="112.8" transform="rotate(-90 228.6 112.8)">IO10</text>
<text x="231.2" y="112.8" transform="rotate(-90 231.2 112.8)">IO11</text>
<text x="233.9" y="112.8" transform="rotate(-90 233.9 112.8)">IO12</text>
<text x="236.5" y="112.8" transform="rotate(-90 236.5 112.8)">IO13</text>
<text x="239.2" y="112.8" transform="rotate(-90 239.2 112.8)">IO14</text>
<text x="241.8" y="112.8" transform="rotate(-90 241.8 112.8)">IO21</text>
<text x="244.5" y="112.8" transform="rotate(-90 244.5 112.8)">IO47</text>
<text x="247.1" y="112.8" transform="rotate(-90 247.1 112.8)">IO48</text>
<text x="249.8" y="112.8" transform="rotate(-90 249.8 112.8)">IO45</text>
<text x="250.4" y="110.6">EP</text>
<text x="254" y="109.5">41</text>
<text x="219.3" y="117" transform="rotate(-90 219.3 117)">15</text>
<text x="222" y="117" transform="rotate(-90 222 117)">16</text>
<text x="224.6" y="117" transform="rotate(-90 224.6 117)">17</text>
<text x="227.3" y="117" transform="rotate(-90 227.3 117)">18</text>
<text x="232.6" y="117" transform="rotate(-90 232.6 117)">20</text>
<text x="235.2" y="117" transform="rotate(-90 235.2 117)">21</text>
<text x="237.9" y="117" transform="rotate(-90 237.9 117)">22</text>
<text x="240.5" y="117" transform="rotate(-90 240.5 117)">23</text>
<text x="243.2" y="117" transform="rotate(-90 243.2 117)">24</text>
<text x="245.8" y="117" transform="rotate(-90 245.8 117)">25</text>
<text x="248.4" y="117" transform="rotate(-90 248.4 117)">26</text>
<text x="224.2" y="125.1" transform="rotate(-90 224.2 125.1)">IO4</text>
<text x="226.9" y="125.1" transform="rotate(-90 226.9 125.1)">IO1</text>
<text x="237.5" y="125.1" transform="rotate(-90 237.5 125.1)">STEP</text>
<text x="240.1" y="125.1" transform="rotate(-90 240.1 125.1)">DIR</text>
<text x="81.2" y="131.6">VCP</text>
<text x="229.5" y="127.8" transform="rotate(-90 229.5 127.8)">IO_CTRL 19</text>
<text x="232.2" y="129.1" transform="rotate(-90 232.2 129.1)">IO5</text>
<text x="234.8" y="129.1" transform="rotate(-90 234.8 129.1)">IO6</text>
<text x="242.8" y="131.7" transform="rotate(-90 242.8 131.7)">LED_CTRL</text>
<text x="31" y="148.8">TMC_EN</text>
<text x="37.6" y="146.2">B2</text>
<text x="45.9" y="146.6">1</text>
<text x="45.9" y="149.2">2</text>
<text x="48.6" y="147.9">OB2</text>
<text x="61.9" y="144.2" transform="rotate(-90 61.9 144.2)">29</text>
<text x="63" y="147.8" transform="rotate(-90 63 147.8)">EP</text>
<text x="72.5" y="147.9">VS</text>
<text x="76.9" y="149.2">27</text>
<text x="76.9" y="146.6">28</text>
<text x="312.7" y="148.8">IO1</text>
<text x="330.3" y="149.2">1</text>
<text x="335.8" y="146.8" transform="rotate(-90 335.8 146.8)">4</text>
<text x="336.8" y="148.9" transform="rotate(-90 336.8 148.9)">4</text>
<text x="45.9" y="154.5">4</text>
<text x="48.6" y="150.5">ENN</text>
<text x="48.6" y="155.8">CPO</text>
<text x="65.3" y="155.8">UNUSED</text>
<text x="70.5" y="153.2">OB1</text>
<text x="70.6" y="150.5">BRB</text>
<text x="76.9" y="154.5">25</text>
<text x="76.9" y="151.8">26</text>
<text x="82.5" y="151.4">B1</text>
<text x="330.3" y="151.8">2</text>
<text x="333" y="150.5">1</text>
<text x="333" y="153.2">2</text>
<text x="336.8" y="154.2" transform="rotate(-90 336.8 154.2)">3</text>
<text x="36.2" y="159.4">VCP</text>
<text x="45.9" y="157.1">5</text>
<text x="45.9" y="159.8">6</text>
<text x="48.6" y="158.5">CPI</text>
<text x="48.6" y="161.1">VCP</text>
<text x="70.6" y="158.5">OA1</text>
<text x="70.8" y="161.1">BRA</text>
<text x="76.9" y="159.8">23</text>
<text x="76.9" y="157.1">24</text>
<text x="82.5" y="156.7">A1</text>
<text x="335.8" y="156.3" transform="rotate(-90 335.8 156.3)">3</text>
<text x="36.2" y="167.3">MS1</text>
<text x="45.9" y="162.4">7</text>
<text x="45.9" y="165.1">8</text>
<text x="45.9" y="167.7">9</text>
<text x="48.6" y="163.8">SPREAD</text>
<text x="48.6" y="166.4">5VOUT</text>
<text x="70.6" y="166.4">OA2</text>
<text x="72.5" y="163.8">VS</text>
<text x="76.9" y="167.7">20</text>
<text x="76.9" y="165.1">21</text>
<text x="76.9" y="162.4">22</text>
<text x="82.5" y="164.7">A2</text>
<text x="284.2" y="166.7" transform="rotate(-90 284.2 166.7)">4</text>
<text x="34.9" y="172.6">DIAG</text>
<text x="36.2" y="170">MS2</text>
<text x="44.4" y="170.4">10</text>
<text x="44.4" y="173">11</text>
<text x="48.6" y="169">MS1_AD0</text>
<text x="48.6" y="171.7">MS2_AD1</text>
<text x="67.7" y="169">STDBY</text>
<text x="71.4" y="171.7">DIR</text>
<text x="76.9" y="170.4">19</text>
<text x="82.5" y="170">DIR</text>
<text x="218.8" y="168.6">IO6</text>
<text x="278.8" y="169">1</text>
<text x="278.8" y="171.7">2</text>
<text x="281.4" y="170.4">1</text>
<text x="281.4" y="173">2</text>
<text x="285.2" y="168.8" transform="rotate(-90 285.2 168.8)">4</text>
<text x="34.9" y="175.3">INDEX</text>
<text x="44.4" y="175.7">12</text>
<text x="44.4" y="178.3">13</text>
<text x="48.6" y="174.3">DIAG</text>
<text x="48.6" y="177">INDEX</text>
<text x="48.6" y="179.6">CLK</text>
<text x="69.4" y="177">VREF</text>
<text x="69.6" y="179.6">STEP</text>
<text x="76.9" y="178.3">16 STEP</text>
<text x="76.9" y="175.7">17</text>
<text x="284.2" y="176.2" transform="rotate(-90 284.2 176.2)">3</text>
<text x="285.2" y="174.1" transform="rotate(-90 285.2 174.1)">3</text>
<text x="31" y="180.6">PDN_UART 14</text>
<text x="48.6" y="182.3">PDN_UART</text>
<text x="315.4" y="196.4">IO5</text>
<text x="364.7" y="196.8">1</text>
<text x="364.7" y="199.5">2</text>
<text x="364.7" y="202.1">3</text>
<text x="367.4" y="198.1">1</text>
<text x="367.4" y="200.8">2</text>
<text x="367.4" y="203.4">3</text>
<text x="272.1" y="208.7">1</text>
<text x="278.9" y="206.2" transform="rotate(-90 278.9 206.2)">6</text>
<text x="280.2" y="208.9" transform="rotate(-90 280.2 208.9)">6</text>
<text x="226.7" y="213.6">IO4</text>
<text x="272.1" y="211.4">2</text>
<text x="272.1" y="214">3</text>
<text x="274.8" y="210.1">1</text>
<text x="274.8" y="212.7">2</text>
<text x="274.8" y="215.3">3</text>
<text x="272.1" y="216.7">4</text>
<text x="274.8" y="218">4</text>
<text x="278.9" y="221.3" transform="rotate(-90 278.9 221.3)">5</text>
<text x="280.2" y="218.6" transform="rotate(-90 280.2 218.6)">5</text>
<text x="406.8" y="231" transform="rotate(-90 406.8 231)">LED_CTRL</text>
<text x="36.8" y="243.4" transform="rotate(-90 36.8 243.4)">0</text>
<text x="39.4" y="243.4" transform="rotate(-90 39.4 243.4)">1</text>
<text x="349" y="244.7" transform="rotate(-90 349 244.7)">4</text>
<text x="25.7" y="247.1">B1</text>
<text x="30.1" y="248.4">GND</text>
<text x="37.8" y="248.7" transform="rotate(-90 37.8 248.7)">SH</text>
<text x="40.5" y="248.7" transform="rotate(-90 40.5 248.7)">SH</text>
<text x="41" y="248.4">GND</text>
<text x="47.8" y="247.1">A12</text>
<text x="326" y="246.7">IO_CTRL</text>
<text x="343.6" y="247.1">1</text>
<text x="343.6" y="249.7">2</text>
<text x="346.3" y="248.4">1</text>
<text x="346.3" y="251.1">2</text>
<text x="350" y="246.8" transform="rotate(-90 350 246.8)">4</text>
<text x="12.4" y="257.3">CC2</text>
<text x="25.7" y="255">B4</text>
<text x="25.7" y="257.7">B5</text>
<text x="30.1" y="256.4">VBUS</text>
<text x="39.9" y="256.4">VBUS</text>
<text x="47.8" y="257.7">A8</text>
<text x="47.8" y="255">A9</text>
<text x="349" y="254.2" transform="rotate(-90 349 254.2)">3</text>
<text x="350" y="252.1" transform="rotate(-90 350 252.1)">3</text>
<text x="12.4" y="262.6">USB_D_N</text>
<text x="12.4" y="259.9">USB_D_P</text>
<text x="25.7" y="260.3">B6</text>
<text x="25.7" y="263">B7</text>
<text x="30.1" y="259">CC2</text>
<text x="30.1" y="261.6">DP2</text>
<text x="40" y="259">SBU1</text>
<text x="41.3" y="261.6">DN1</text>
<text x="47.8" y="263">A6 USB_D_P</text>
<text x="47.8" y="260.3">A7 USB_D_N</text>
<text x="212.2" y="262.6">IO5</text>
<text x="279.7" y="262.6">IO_CTRL</text>
<text x="25.7" y="265.6">B8</text>
<text x="25.7" y="268.3">B9</text>
<text x="30.1" y="264.3">DN2</text>
<text x="30.1" y="266.9">SBU2</text>
<text x="30.1" y="269.6">VBUS</text>
<text x="39.9" y="269.6">VBUS</text>
<text x="41.6" y="266.9">CC1</text>
<text x="41.7" y="264.3">DP1</text>
<text x="47.8" y="268.3">A4</text>
<text x="47.8" y="265.6">A5</text>
<text x="57.4" y="265.2">CC1</text>
<text x="93.1" y="266.5">CFG1</text>
<text x="93.1" y="269.2">CFG2</text>
<text x="102.8" y="269.6">2</text>
<text x="102.8" y="266.9">9</text>
<text x="105.5" y="268.3">CFG1</text>
<text x="234.7" y="265.2">IO1</text>
<text x="254.5" y="267.9">IO4</text>
<text x="282.3" y="267.9">A1</text>
<text x="282.3" y="265.2">A2</text>
<text x="93.1" y="271.8">CFG3</text>
<text x="102.8" y="272.2">3</text>
<text x="105.5" y="270.9">CFG2</text>
<text x="105.5" y="273.6">CFG3</text>
<text x="163.2" y="275.8">VBUS_SENSE</text>
<text x="212.2" y="270.5">IO6</text>
<text x="234.7" y="270.5">IO2</text>
<text x="282.3" y="273.2">B2</text>
<text x="282.3" y="270.5">B1</text>
<text x="24.1" y="276.2">B12</text>
<text x="30.1" y="277.5">GND</text>
<text x="37.8" y="278.6" transform="rotate(-90 37.8 278.6)">SH</text>
<text x="40.5" y="278.6" transform="rotate(-90 40.5 278.6)">SH</text>
<text x="41" y="277.5">GND</text>
<text x="47.8" y="276.2">A1</text>
<text x="102.8" y="276.2">4</text>
<text x="102.8" y="278.8">5</text>
<text x="105.5" y="277.5">DP</text>
<text x="105.5" y="280.2">DM</text>
<text x="117.3" y="278.8">PG</text>
<text x="121.8" y="277.5">10</text>
<text x="127.5" y="277.1">PG</text>
<text x="36.8" y="282" transform="rotate(-90 36.8 282)">3</text>
<text x="39.4" y="282" transform="rotate(-90 39.4 282)">2</text>
<text x="94.5" y="286.4">CC1</text>
<text x="102.8" y="286.8">7</text>
<text x="102.8" y="284.1">8</text>
<text x="105.5" y="285.5">VBUS</text>
<text x="278.3" y="287.7">B1</text>
<text x="278.3" y="285.1">B2</text>
<text x="296" y="285.5">1</text>
<text x="298.6" y="286.8">1</text>
<text x="94.5" y="289">CC2</text>
<text x="102.8" y="289.4">6</text>
<text x="105.5" y="290.8">CC2</text>
<text x="105.5" y="288.1">CC1</text>
<text x="115.5" y="290.5">GND</text>
<text x="121.7" y="289.4">11</text>
<text x="278.3" y="293">A2</text>
<text x="278.3" y="290.4">A1</text>
<text x="296" y="288.1">2</text>
<text x="296" y="290.8">3</text>
<text x="296" y="293.4">4</text>
<text x="298.6" y="289.4">2</text>
<text x="298.6" y="292.1">3</text>
<text x="298.6" y="294.7">4</text>
</g>
<g font-size="2.5">
<text x="365.3" y="46">4</text>
<text x="211.3" y="71.1">1</text>
<text x="247.4" y="71.1">GND</text>
<text x="254.1" y="69.8">40</text>
<text x="214" y="72.5">GND</text>
<text x="365.3" y="93.6">4</text>
<text x="45.9" y="151.8">3</text>
<text x="48.6" y="153.2">GND</text>
<text x="76.9" y="173">18</text>
<text x="70.1" y="174.3">GND</text>
</g>
<g font-size="2.5" fill="#f00">
<text x="66.7" y="182.3">VCC_IO</text>
<text x="76.9" y="180.9">15</text>
<text x="115.2" y="268.3">VDD</text>
<text x="121.8" y="266.9">1</text>
</g>
<g font-size="1.9" fill="#600">
<text x="287.1" y="169.3">+</text>
<text x="287.3" y="172">-</text>
<text x="373.3" y="197.1">S</text>
<text x="373.1" y="199.7">+</text>
<text x="373.3" y="202.4">-</text>
</g>
</svg>
